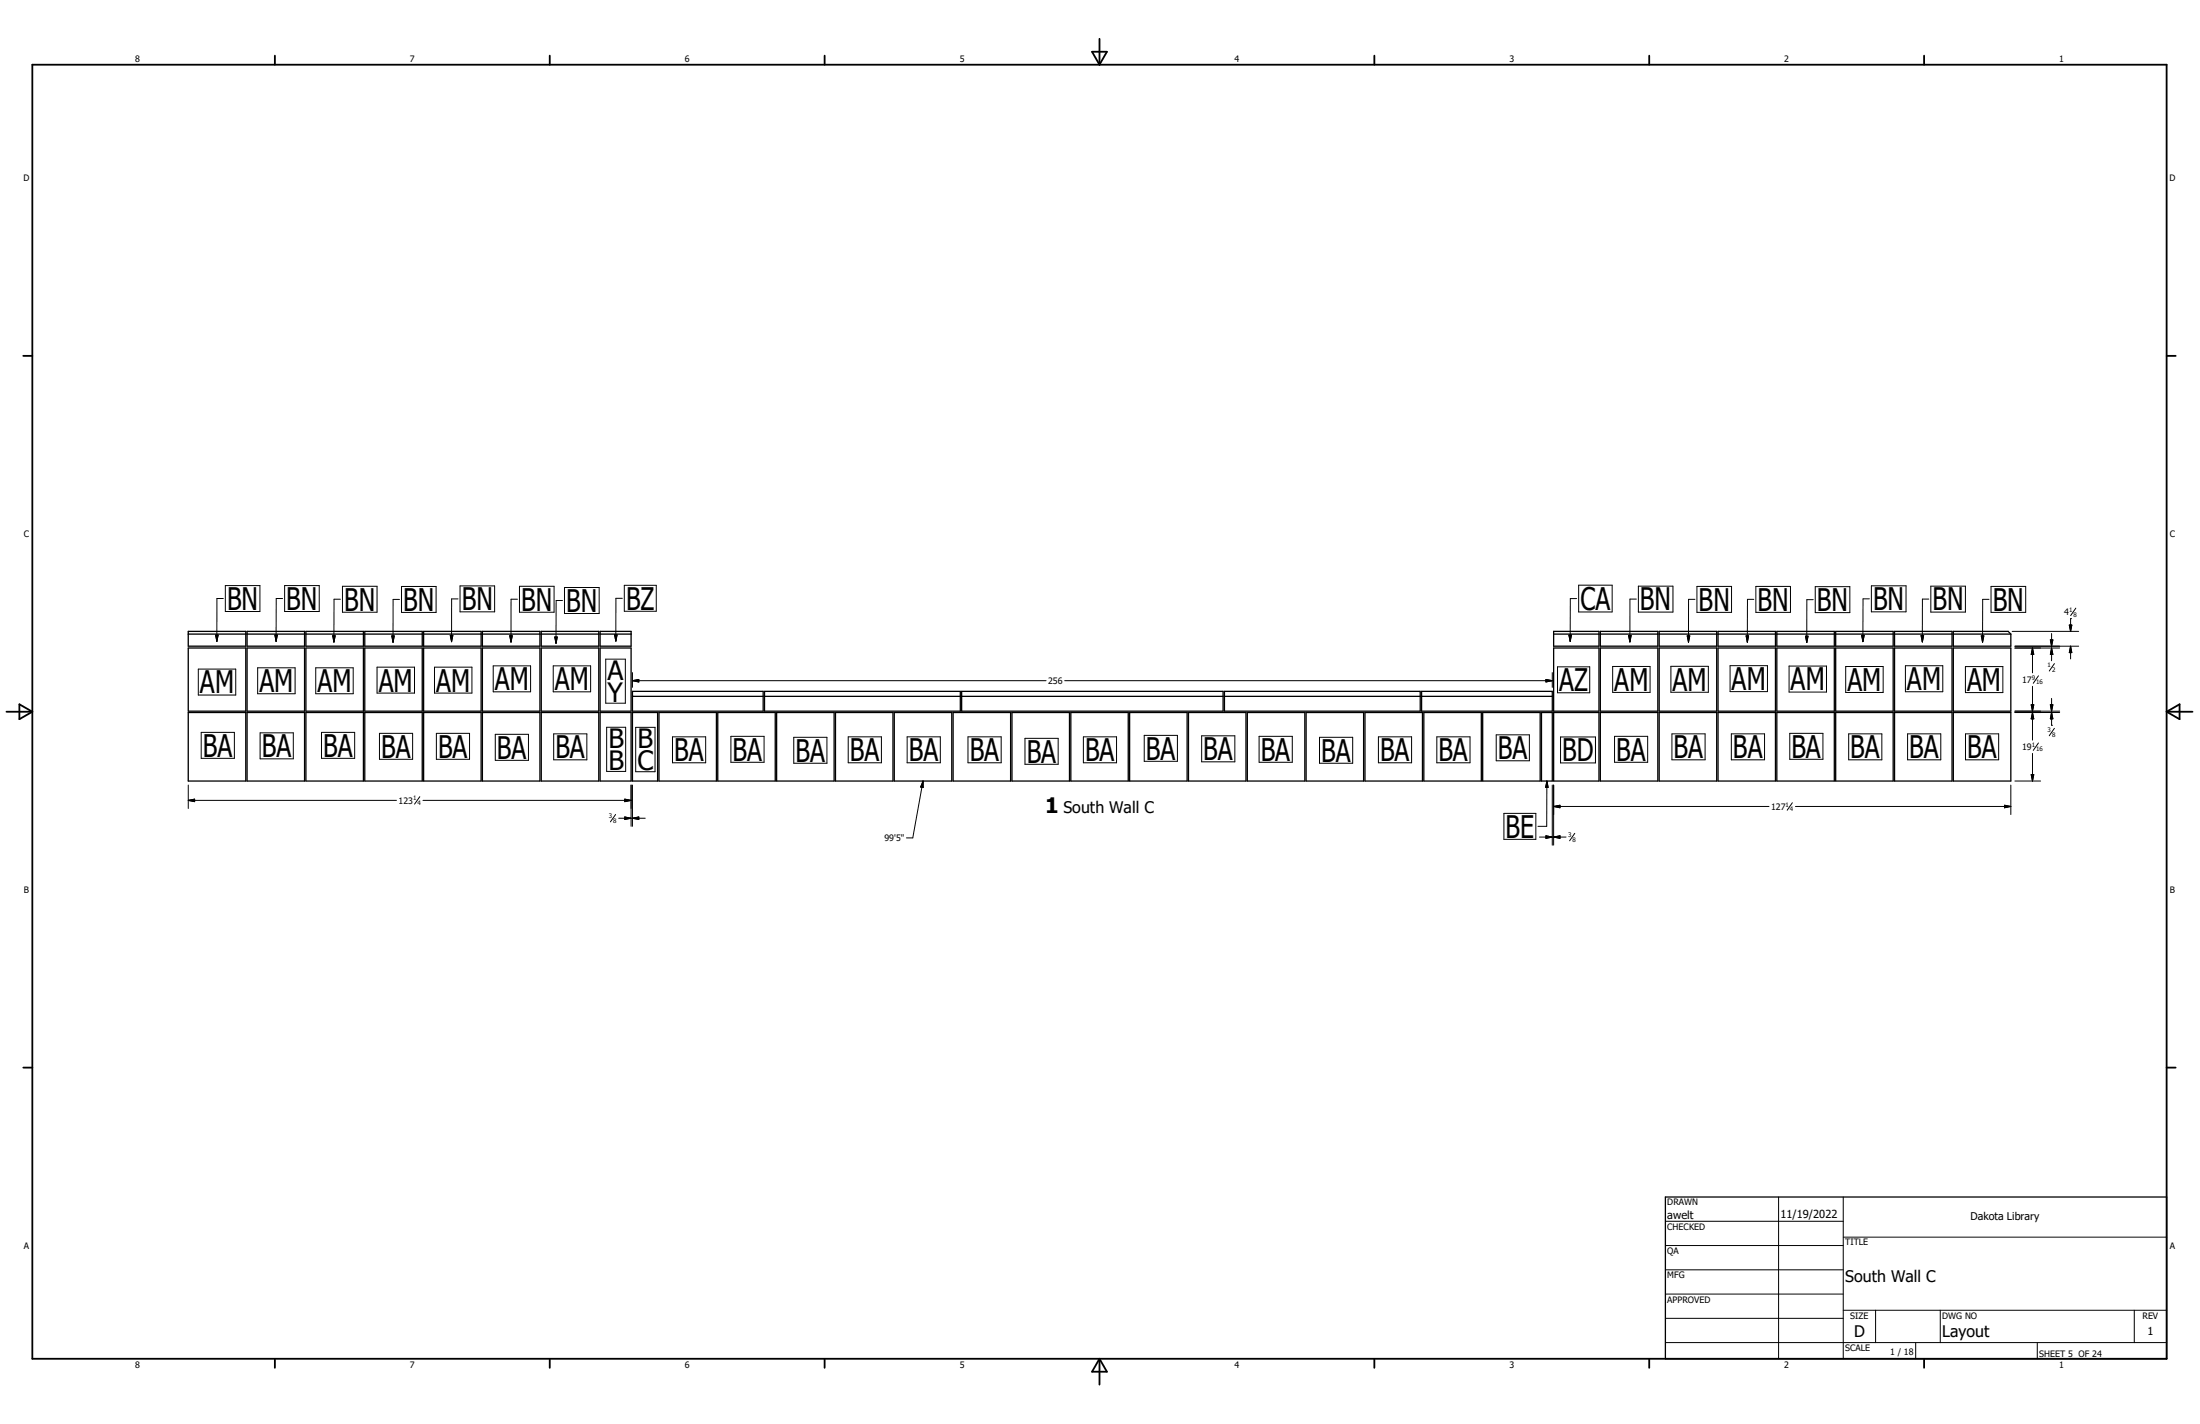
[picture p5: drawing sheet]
<svg xmlns="http://www.w3.org/2000/svg" width="864mm" height="559mm" viewBox="0 0 864 559" stroke-linecap="round" stroke-linejoin="round" font-family="sans-serif">
<g fill="none" stroke="#000" stroke-width=".51">
<path d="M73.9 254.3h22.6v24.8h-22.6zM73.9 247.8h22.6v5.8h-22.6zM73.9 248.8h22.6M97 254.3h22.6v24.8h-22.6zM97 247.8h22.6v5.8h-22.6zM97 248.8h22.6M120.1 247.8h22.6v5.8h-22.6zM120.1 254.3h22.6v24.8h-22.6zM120.1 248.8h22.6M143.2 254.3h22.6v24.8h-22.6zM143.2 247.8h22.6v5.8h-22.6zM143.2 248.8h22.6"/>
<path d="M166.3 254.3h22.6v24.8h-22.6zM166.3 247.8h22.6v5.8h-22.6zM166.3 248.8h22.6M189.4 254.3h22.5v24.8h-22.5zM189.4 247.8h22.5v5.8h-22.5zM189.4 248.8h22.5M212.5 254.3h22.5v24.8h-22.5zM212.5 247.8h22.5v5.8h-22.5zM212.5 248.8h22.5M235.6 254.3h12.1v24.8h-12.1zM235.6 247.8h12.1v5.8h-12.1zM235.6 248.8h12.1"/>
<path d="M609.9 254.3h17.8v24.8h-17.8zM609.9 247.8h17.8v5.8h-17.8zM609.9 248.8h17.8M628.2 254.3h22.6v24.8h-22.6zM628.2 247.8h22.6v5.8h-22.6zM628.2 248.8h22.6M651.3 254.3h22.6v24.8h-22.6zM651.3 247.8h22.6v5.8h-22.6zM651.3 248.8h22.6M674.4 254.3h22.6v24.8h-22.6zM674.4 247.8h22.6v5.8h-22.6zM674.4 248.8h22.6"/>
<path d="M697.5 254.3h22.6v24.8h-22.6zM697.5 247.8h22.6v5.8h-22.6zM697.5 248.8h22.6M720.6 254.3h22.6v24.8h-22.6zM720.6 247.8h22.6v5.8h-22.6zM720.6 248.8h22.6M743.7 254.3h22.6v24.8h-22.6zM743.7 247.8h22.6v5.8h-22.6zM743.7 248.8h22.6M766.8 254.3h22.5v24.8h-22.5zM766.8 247.8h21.5l1 1v4.8h-22.5zM766.8 248.8h22.5"/>
<path d="M73.9 279.6h22.6v26.9h-22.6zM97 279.6h22.6v26.9h-22.6zM120.1 279.6h22.6v26.9h-22.6zM143.2 279.6h22.6v26.9h-22.6zM166.3 279.6h22.6v26.9h-22.6zM189.4 279.6h22.5v26.9h-22.5zM212.5 279.6h22.5v26.9h-22.5zM235.6 279.6h12.1v26.9h-12.1zM248.3 271.3h51.3v7.8h-51.3zM248.3 279.6h9.8v26.9h-9.8zM248.3 273.3h51.3M258.7 279.6h22.5v26.9h-22.5z"/>
<path d="M281.8 279.6h22.5v26.9h-22.5zM300.1 271.3h76.9v7.8h-76.9zM300.1 273.3h76.9M304.9 279.6h22.5v26.9h-22.5zM328 279.6h22.5v26.9h-22.5zM351 279.6h22.6v26.9h-22.6zM374.1 279.6h22.6v26.9h-22.6zM377.5 271.3h102.6v7.8h-102.6zM377.5 273.3h102.6M397.2 279.6h22.6v26.9h-22.6zM420.3 279.6h22.6v26.9h-22.6zM443.4 279.6h22.6v26.9h-22.6z"/>
<path d="M466.5 279.6h22.6v26.9h-22.6zM480.6 271.3h76.9v7.8h-76.9zM480.6 273.3h76.9M489.6 279.6h22.6v26.9h-22.6zM512.7 279.6h22.6v26.9h-22.6zM535.8 279.6h22.6v26.9h-22.6zM558 271.3h51.3v7.8h-51.3zM558 273.3h51.3M558.9 279.6h22.6v26.9h-22.6zM582 279.6h22.6v26.9h-22.6zM605.1 279.6h4.2v26.9h-4.2zM609.9 279.6h17.8v26.9h-17.8z"/>
<path d="M628.2 279.6h22.6v26.9h-22.6zM651.3 279.6h22.6v26.9h-22.6zM674.4 279.6h22.6v26.9h-22.6zM697.5 279.6h22.6v26.9h-22.6zM720.6 279.6h22.6v26.9h-22.6zM743.7 279.6h22.6v26.9h-22.6zM766.8 279.6h22.5v26.9h-22.5zM653.7 469.7h196.8v63.5h-196.8z"/>
</g>
<g fill="none" stroke="#000" stroke-width=".71">
<path d="M431.6 15.2v10.2M12.7 25.4h837.8v507.8h-837.8zM107.9 21.8v3.6M215.8 21.8v3.6M323.7 21.8v3.6M428.7 20.3h5.8l-2.9 5.1zM539.5 21.8v3.6M647.4 21.8v3.6M755.3 21.8v3.6M9.1 139.7h3.6M850.5 139.7h3.6M2.5 279.3h10.2"/>
<path d="M7.6 276.4l5.1 2.9-5.1 2.9zM850.5 279.3h10.2M850.5 279.3l5.1-2.9v5.8zM9.1 418.9h3.6M850.5 418.9h3.6M107.9 533.2v3.6M215.8 533.2v3.6M323.7 533.2v3.6M431.6 533.2v10.2M431.6 533.2l2.9 5.1h-5.8zM539.5 533.2v3.6M647.4 533.2v3.6"/>
<path d="M755.3 533.2v3.6"/>
</g>
<g fill="none" stroke="#000" stroke-width=".39">
<path d="M653.7 479.3h69.9M698.2 469.7v63.5M723.6 469.7v63.5M653.7 488.8h69.9M653.7 498.3h69.9M723.6 485.5h126.9M653.7 507.8h69.9M653.7 517.3h69.9M723.6 514.2h126.9M736.3 514.2v12.7M761.6 514.2v12.7M837.8 514.2v12.7"/>
<path d="M653.7 526.9h196.8M752 526.9v6.3M799.7 526.9v6.3"/>
</g>
<path d="M771.5 261.6h14.7v10.2z" fill="#fff"/>
<path d="M771.5 261.6h14.7v10.2z" fill="none" stroke="#fff" stroke-width=".39"/>
<path d="M771.5 261.6l14.7 10.2h-14.7z" fill="#fff"/>
<path d="M771.5 261.6l14.7 10.2h-14.7z" fill="none" stroke="#fff" stroke-width=".39"/>
<path d="M771.5 261.6h14.7v10.2h-14.7z" fill="none" stroke="#000" stroke-width=".39"/>
<path d="M748 261.2h14.6v10.3z" fill="#fff"/>
<path d="M748 261.2h14.6v10.3z" fill="none" stroke="#fff" stroke-width=".39"/>
<path d="M748 261.2l14.6 10.3h-14.6z" fill="#fff"/>
<path d="M748 261.2l14.6 10.3h-14.6z" fill="none" stroke="#fff" stroke-width=".39"/>
<path d="M748 261.2h14.6v10.3h-14.6z" fill="none" stroke="#000" stroke-width=".39"/>
<path d="M724.5 261.6h14.7v10.1z" fill="#fff"/>
<path d="M724.5 261.6h14.7v10.1z" fill="none" stroke="#fff" stroke-width=".39"/>
<path d="M724.5 261.6l14.7 10.1h-14.7z" fill="#fff"/>
<path d="M724.5 261.6l14.7 10.1h-14.7z" fill="none" stroke="#fff" stroke-width=".39"/>
<path d="M724.5 261.6h14.7v10.1h-14.7z" fill="none" stroke="#000" stroke-width=".39"/>
<path d="M702.3 261.4h14.7v10.2z" fill="#fff"/>
<path d="M702.3 261.4h14.7v10.2z" fill="none" stroke="#fff" stroke-width=".39"/>
<path d="M702.3 261.4l14.7 10.2h-14.7z" fill="#fff"/>
<path d="M702.3 261.4l14.7 10.2h-14.7z" fill="none" stroke="#fff" stroke-width=".39"/>
<path d="M702.3 261.4h14.7v10.2h-14.7z" fill="none" stroke="#000" stroke-width=".39"/>
<path d="M679.1 261.2h14.7v10.2z" fill="#fff"/>
<path d="M679.1 261.2h14.7v10.2z" fill="none" stroke="#fff" stroke-width=".39"/>
<path d="M679.1 261.2l14.7 10.2h-14.7z" fill="#fff"/>
<path d="M679.1 261.2l14.7 10.2h-14.7z" fill="none" stroke="#fff" stroke-width=".39"/>
<path d="M679.1 261.2h14.7v10.2h-14.7z" fill="none" stroke="#000" stroke-width=".39"/>
<path d="M655.9 261.5h14.7v10.2z" fill="#fff"/>
<path d="M655.9 261.5h14.7v10.2z" fill="none" stroke="#fff" stroke-width=".39"/>
<path d="M655.9 261.5l14.7 10.2h-14.7z" fill="#fff"/>
<path d="M655.9 261.5l14.7 10.2h-14.7z" fill="none" stroke="#fff" stroke-width=".39"/>
<path d="M655.9 261.5h14.7v10.2h-14.7z" fill="none" stroke="#000" stroke-width=".39"/>
<path d="M633 261.5h14.7v10.2z" fill="#fff"/>
<path d="M633 261.5h14.7v10.2z" fill="none" stroke="#fff" stroke-width=".39"/>
<path d="M633 261.5l14.7 10.2h-14.7z" fill="#fff"/>
<path d="M633 261.5l14.7 10.2h-14.7z" fill="none" stroke="#fff" stroke-width=".39"/>
<path d="M633 261.5h14.7v10.2h-14.7z" fill="none" stroke="#000" stroke-width=".39"/>
<path d="M771.5 288h13.1v10.2z" fill="#fff"/>
<path d="M771.5 288h13.1v10.2z" fill="none" stroke="#fff" stroke-width=".39"/>
<path d="M771.5 288l13.1 10.2h-13.1z" fill="#fff"/>
<path d="M771.5 288l13.1 10.2h-13.1z" fill="none" stroke="#fff" stroke-width=".39"/>
<path d="M771.5 288h13.1v10.2h-13.1z" fill="none" stroke="#000" stroke-width=".39"/>
<path d="M748.8 288h13v10.2z" fill="#fff"/>
<path d="M748.8 288h13v10.2z" fill="none" stroke="#fff" stroke-width=".39"/>
<path d="M748.8 288l13 10.2h-13z" fill="#fff"/>
<path d="M748.8 288l13 10.2h-13z" fill="none" stroke="#fff" stroke-width=".39"/>
<path d="M748.8 288h13v10.2h-13z" fill="none" stroke="#000" stroke-width=".39"/>
<path d="M725.7 288h13v10.2z" fill="#fff"/>
<path d="M725.7 288h13v10.2z" fill="none" stroke="#fff" stroke-width=".39"/>
<path d="M725.7 288l13 10.2h-13z" fill="#fff"/>
<path d="M725.7 288l13 10.2h-13z" fill="none" stroke="#fff" stroke-width=".39"/>
<path d="M725.7 288h13v10.2h-13z" fill="none" stroke="#000" stroke-width=".39"/>
<path d="M702.6 287.8h13v10.2z" fill="#fff"/>
<path d="M702.6 287.8h13v10.2z" fill="none" stroke="#fff" stroke-width=".39"/>
<path d="M702.6 287.8l13 10.2h-13z" fill="#fff"/>
<path d="M702.6 287.8l13 10.2h-13z" fill="none" stroke="#fff" stroke-width=".39"/>
<path d="M702.6 287.8h13v10.2h-13z" fill="none" stroke="#000" stroke-width=".39"/>
<path d="M679.6 288h13.1v10.2z" fill="#fff"/>
<path d="M679.6 288h13.1v10.2z" fill="none" stroke="#fff" stroke-width=".39"/>
<path d="M679.6 288l13.1 10.2h-13.1z" fill="#fff"/>
<path d="M679.6 288l13.1 10.2h-13.1z" fill="none" stroke="#fff" stroke-width=".39"/>
<path d="M679.6 288h13.1v10.2h-13.1z" fill="none" stroke="#000" stroke-width=".39"/>
<path d="M656.3 288h13v10.2z" fill="#fff"/>
<path d="M656.3 288h13v10.2z" fill="none" stroke="#fff" stroke-width=".39"/>
<path d="M656.3 288l13 10.2h-13z" fill="#fff"/>
<path d="M656.3 288l13 10.2h-13z" fill="none" stroke="#fff" stroke-width=".39"/>
<path d="M656.3 288h13v10.2h-13z" fill="none" stroke="#000" stroke-width=".39"/>
<path d="M633.8 288.9h13v10.2z" fill="#fff"/>
<path d="M633.8 288.9h13v10.2z" fill="none" stroke="#fff" stroke-width=".39"/>
<path d="M633.8 288.9l13 10.2h-13z" fill="#fff"/>
<path d="M633.8 288.9l13 10.2h-13z" fill="none" stroke="#fff" stroke-width=".39"/>
<path d="M633.8 288.9h13v10.2h-13z" fill="none" stroke="#000" stroke-width=".39"/>
<path d="M587.3 288.4h13.1v10.1z" fill="#fff"/>
<path d="M587.3 288.4h13.1v10.1z" fill="none" stroke="#fff" stroke-width=".39"/>
<path d="M587.3 288.4l13.1 10.1h-13.1z" fill="#fff"/>
<path d="M587.3 288.4l13.1 10.1h-13.1z" fill="none" stroke="#fff" stroke-width=".39"/>
<path d="M587.3 288.4h13.1v10.1h-13.1z" fill="none" stroke="#000" stroke-width=".39"/>
<path d="M564 289.1h13v10.2z" fill="#fff"/>
<path d="M564 289.1h13v10.2z" fill="none" stroke="#fff" stroke-width=".39"/>
<path d="M564 289.1l13 10.2h-13z" fill="#fff"/>
<path d="M564 289.1l13 10.2h-13z" fill="none" stroke="#fff" stroke-width=".39"/>
<path d="M564 289.1h13v10.2h-13z" fill="none" stroke="#000" stroke-width=".39"/>
<path d="M541.1 289.1h13v10.2z" fill="#fff"/>
<path d="M541.1 289.1h13v10.2z" fill="none" stroke="#fff" stroke-width=".39"/>
<path d="M541.1 289.1l13 10.2h-13z" fill="#fff"/>
<path d="M541.1 289.1l13 10.2h-13z" fill="none" stroke="#fff" stroke-width=".39"/>
<path d="M541.1 289.1h13v10.2h-13z" fill="none" stroke="#000" stroke-width=".39"/>
<path d="M518 289.3h13v10.2z" fill="#fff"/>
<path d="M518 289.3h13v10.2z" fill="none" stroke="#fff" stroke-width=".39"/>
<path d="M518 289.3l13 10.2h-13z" fill="#fff"/>
<path d="M518 289.3l13 10.2h-13z" fill="none" stroke="#fff" stroke-width=".39"/>
<path d="M518 289.3h13v10.2h-13z" fill="none" stroke="#000" stroke-width=".39"/>
<path d="M494.3 288.9h13v10.2z" fill="#fff"/>
<path d="M494.3 288.9h13v10.2z" fill="none" stroke="#fff" stroke-width=".39"/>
<path d="M494.3 288.9l13 10.2h-13z" fill="#fff"/>
<path d="M494.3 288.9l13 10.2h-13z" fill="none" stroke="#fff" stroke-width=".39"/>
<path d="M494.3 288.9h13v10.2h-13z" fill="none" stroke="#000" stroke-width=".39"/>
<path d="M471.7 288.7h13v10.3z" fill="#fff"/>
<path d="M471.7 288.7h13v10.3z" fill="none" stroke="#fff" stroke-width=".39"/>
<path d="M471.7 288.7l13 10.3h-13z" fill="#fff"/>
<path d="M471.7 288.7l13 10.3h-13z" fill="none" stroke="#fff" stroke-width=".39"/>
<path d="M471.7 288.7h13v10.3h-13z" fill="none" stroke="#000" stroke-width=".39"/>
<path d="M449.2 288.6h13v10.1z" fill="#fff"/>
<path d="M449.2 288.6h13v10.1z" fill="none" stroke="#fff" stroke-width=".39"/>
<path d="M449.2 288.6l13 10.1h-13z" fill="#fff"/>
<path d="M449.2 288.6l13 10.1h-13z" fill="none" stroke="#fff" stroke-width=".39"/>
<path d="M449.2 288.6h13v10.1h-13z" fill="none" stroke="#000" stroke-width=".39"/>
<path d="M425.3 289.1h13v10.2z" fill="#fff"/>
<path d="M425.3 289.1h13v10.2z" fill="none" stroke="#fff" stroke-width=".39"/>
<path d="M425.3 289.1l13 10.2h-13z" fill="#fff"/>
<path d="M425.3 289.1l13 10.2h-13z" fill="none" stroke="#fff" stroke-width=".39"/>
<path d="M425.3 289.1h13v10.2h-13z" fill="none" stroke="#000" stroke-width=".39"/>
<path d="M402.4 289.7h13v10.2z" fill="#fff"/>
<path d="M402.4 289.7h13v10.2z" fill="none" stroke="#fff" stroke-width=".39"/>
<path d="M402.4 289.7l13 10.2h-13z" fill="#fff"/>
<path d="M402.4 289.7l13 10.2h-13z" fill="none" stroke="#fff" stroke-width=".39"/>
<path d="M402.4 289.7h13v10.2h-13z" fill="none" stroke="#000" stroke-width=".39"/>
<path d="M380 289.1h13v10.2z" fill="#fff"/>
<path d="M380 289.1h13v10.2z" fill="none" stroke="#fff" stroke-width=".39"/>
<path d="M380 289.1l13 10.2h-13z" fill="#fff"/>
<path d="M380 289.1l13 10.2h-13z" fill="none" stroke="#fff" stroke-width=".39"/>
<path d="M380 289.1h13v10.2h-13z" fill="none" stroke="#000" stroke-width=".39"/>
<path d="M356.1 289.1h13v10.2z" fill="#fff"/>
<path d="M356.1 289.1h13v10.2z" fill="none" stroke="#fff" stroke-width=".39"/>
<path d="M356.1 289.1l13 10.2h-13z" fill="#fff"/>
<path d="M356.1 289.1l13 10.2h-13z" fill="none" stroke="#fff" stroke-width=".39"/>
<path d="M356.1 289.1h13v10.2h-13z" fill="none" stroke="#000" stroke-width=".39"/>
<path d="M333 289.1h13v10.2z" fill="#fff"/>
<path d="M333 289.1h13v10.2z" fill="none" stroke="#fff" stroke-width=".39"/>
<path d="M333 289.1l13 10.2h-13z" fill="#fff"/>
<path d="M333 289.1l13 10.2h-13z" fill="none" stroke="#fff" stroke-width=".39"/>
<path d="M333 289.1h13v10.2h-13z" fill="none" stroke="#000" stroke-width=".39"/>
<path d="M311.6 289.3h13v10.2z" fill="#fff"/>
<path d="M311.6 289.3h13v10.2z" fill="none" stroke="#fff" stroke-width=".39"/>
<path d="M311.6 289.3l13 10.2h-13z" fill="#fff"/>
<path d="M311.6 289.3l13 10.2h-13z" fill="none" stroke="#fff" stroke-width=".39"/>
<path d="M311.6 289.3h13v10.2h-13z" fill="none" stroke="#000" stroke-width=".39"/>
<path d="M286.9 288.9h13v10.2z" fill="#fff"/>
<path d="M286.9 288.9h13v10.2z" fill="none" stroke="#fff" stroke-width=".39"/>
<path d="M286.9 288.9l13 10.2h-13z" fill="#fff"/>
<path d="M286.9 288.9l13 10.2h-13z" fill="none" stroke="#fff" stroke-width=".39"/>
<path d="M286.9 288.9h13v10.2h-13z" fill="none" stroke="#000" stroke-width=".39"/>
<path d="M264 289.1h13v10.2z" fill="#fff"/>
<path d="M264 289.1h13v10.2z" fill="none" stroke="#fff" stroke-width=".39"/>
<path d="M264 289.1l13 10.2h-13z" fill="#fff"/>
<path d="M264 289.1l13 10.2h-13z" fill="none" stroke="#fff" stroke-width=".39"/>
<path d="M264 289.1h13v10.2h-13z" fill="none" stroke="#000" stroke-width=".39"/>
<path d="M217.3 288h13.1v10.2z" fill="#fff"/>
<path d="M217.3 288h13.1v10.2z" fill="none" stroke="#fff" stroke-width=".39"/>
<path d="M217.3 288l13.1 10.2h-13.1z" fill="#fff"/>
<path d="M217.3 288l13.1 10.2h-13.1z" fill="none" stroke="#fff" stroke-width=".39"/>
<path d="M217.3 288h13.1v10.2h-13.1z" fill="none" stroke="#000" stroke-width=".39"/>
<path d="M194.4 288.2h13v10.2z" fill="#fff"/>
<path d="M194.4 288.2h13v10.2z" fill="none" stroke="#fff" stroke-width=".39"/>
<path d="M194.4 288.2l13 10.2h-13z" fill="#fff"/>
<path d="M194.4 288.2l13 10.2h-13z" fill="none" stroke="#fff" stroke-width=".39"/>
<path d="M194.4 288.2h13v10.2h-13z" fill="none" stroke="#000" stroke-width=".39"/>
<path d="M171.3 287.8h13v10.2z" fill="#fff"/>
<path d="M171.3 287.8h13v10.2z" fill="none" stroke="#fff" stroke-width=".39"/>
<path d="M171.3 287.8l13 10.2h-13z" fill="#fff"/>
<path d="M171.3 287.8l13 10.2h-13z" fill="none" stroke="#fff" stroke-width=".39"/>
<path d="M171.3 287.8h13v10.2h-13z" fill="none" stroke="#000" stroke-width=".39"/>
<path d="M148.9 287.8h13.1v10.2z" fill="#fff"/>
<path d="M148.9 287.8h13.1v10.2z" fill="none" stroke="#fff" stroke-width=".39"/>
<path d="M148.9 287.8l13.1 10.2h-13.1z" fill="#fff"/>
<path d="M148.9 287.8l13.1 10.2h-13.1z" fill="none" stroke="#fff" stroke-width=".39"/>
<path d="M148.9 287.8h13.1v10.2h-13.1z" fill="none" stroke="#000" stroke-width=".39"/>
<path d="M126.2 287.4h13v10.2z" fill="#fff"/>
<path d="M126.2 287.4h13v10.2z" fill="none" stroke="#fff" stroke-width=".39"/>
<path d="M126.2 287.4l13 10.2h-13z" fill="#fff"/>
<path d="M126.2 287.4l13 10.2h-13z" fill="none" stroke="#fff" stroke-width=".39"/>
<path d="M126.2 287.4h13v10.2h-13z" fill="none" stroke="#000" stroke-width=".39"/>
<path d="M102.1 287.6h13v10.2z" fill="#fff"/>
<path d="M102.1 287.6h13v10.2z" fill="none" stroke="#fff" stroke-width=".39"/>
<path d="M102.1 287.6l13 10.2h-13z" fill="#fff"/>
<path d="M102.1 287.6l13 10.2h-13z" fill="none" stroke="#fff" stroke-width=".39"/>
<path d="M102.1 287.6h13v10.2h-13z" fill="none" stroke="#000" stroke-width=".39"/>
<path d="M79 287.4h13v10.2z" fill="#fff"/>
<path d="M79 287.4h13v10.2z" fill="none" stroke="#fff" stroke-width=".39"/>
<path d="M79 287.4l13 10.2h-13z" fill="#fff"/>
<path d="M79 287.4l13 10.2h-13z" fill="none" stroke="#fff" stroke-width=".39"/>
<path d="M79 287.4h13v10.2h-13z" fill="none" stroke="#000" stroke-width=".39"/>
<path d="M612.6 289.2h13.7v10.2z" fill="#fff"/>
<path d="M612.6 289.2h13.7v10.2z" fill="none" stroke="#fff" stroke-width=".39"/>
<path d="M612.6 289.2l13.7 10.2h-13.7z" fill="#fff"/>
<path d="M612.6 289.2l13.7 10.2h-13.7z" fill="none" stroke="#fff" stroke-width=".39"/>
<path d="M612.6 289.2h13.7v10.2h-13.7z" fill="none" stroke="#000" stroke-width=".39"/>
<path d="M611.4 261.7h12.6v10.2z" fill="#fff"/>
<path d="M611.4 261.7h12.6v10.2z" fill="none" stroke="#fff" stroke-width=".39"/>
<path d="M611.4 261.7l12.6 10.2h-12.6z" fill="#fff"/>
<path d="M611.4 261.7l12.6 10.2h-12.6z" fill="none" stroke="#fff" stroke-width=".39"/>
<path d="M611.4 261.7h12.6v10.2h-12.6z" fill="none" stroke="#000" stroke-width=".39"/>
<path d="M237.8 258.7h7.7v17.2z" fill="#fff"/>
<path d="M237.8 258.7h7.7v17.2z" fill="none" stroke="#fff" stroke-width=".39"/>
<path d="M237.8 258.7l7.7 17.2h-7.7z" fill="#fff"/>
<path d="M237.8 258.7l7.7 17.2h-7.7z" fill="none" stroke="#fff" stroke-width=".39"/>
<path d="M237.8 258.7h7.7v17.2h-7.7z" fill="none" stroke="#000" stroke-width=".39"/>
<path d="M238.1 285.4h7.5v17.3z" fill="#fff"/>
<path d="M238.1 285.4h7.5v17.3z" fill="none" stroke="#fff" stroke-width=".39"/>
<path d="M238.1 285.4l7.5 17.3h-7.5z" fill="#fff"/>
<path d="M238.1 285.4l7.5 17.3h-7.5z" fill="none" stroke="#fff" stroke-width=".39"/>
<path d="M238.1 285.4h7.5v17.3h-7.5z" fill="none" stroke="#000" stroke-width=".39"/>
<path d="M249.5 285.4h7.6v17.4z" fill="#fff"/>
<path d="M249.5 285.4h7.6v17.4z" fill="none" stroke="#fff" stroke-width=".39"/>
<path d="M249.5 285.4l7.6 17.4h-7.6z" fill="#fff"/>
<path d="M249.5 285.4l7.6 17.4h-7.6z" fill="none" stroke="#fff" stroke-width=".39"/>
<path d="M249.5 285.4h7.6v17.4h-7.6z" fill="none" stroke="#000" stroke-width=".39"/>
<path d="M217.2 261.3h14.6v10.2z" fill="#fff"/>
<path d="M217.2 261.3h14.6v10.2z" fill="none" stroke="#fff" stroke-width=".39"/>
<path d="M217.2 261.3l14.6 10.2h-14.6z" fill="#fff"/>
<path d="M217.2 261.3l14.6 10.2h-14.6z" fill="none" stroke="#fff" stroke-width=".39"/>
<path d="M217.2 261.3h14.6v10.2h-14.6z" fill="none" stroke="#000" stroke-width=".39"/>
<path d="M193.6 261.3h14.7v10.2z" fill="#fff"/>
<path d="M193.6 261.3h14.7v10.2z" fill="none" stroke="#fff" stroke-width=".39"/>
<path d="M193.6 261.3l14.7 10.2h-14.7z" fill="#fff"/>
<path d="M193.6 261.3l14.7 10.2h-14.7z" fill="none" stroke="#fff" stroke-width=".39"/>
<path d="M193.6 261.3h14.7v10.2h-14.7z" fill="none" stroke="#000" stroke-width=".39"/>
<path d="M170.6 261.8h14.7v10.2z" fill="#fff"/>
<path d="M170.6 261.8h14.7v10.2z" fill="none" stroke="#fff" stroke-width=".39"/>
<path d="M170.6 261.8l14.7 10.2h-14.7z" fill="#fff"/>
<path d="M170.6 261.8l14.7 10.2h-14.7z" fill="none" stroke="#fff" stroke-width=".39"/>
<path d="M170.6 261.8h14.7v10.2h-14.7z" fill="none" stroke="#000" stroke-width=".39"/>
<path d="M148 261.8h14.7v10.2z" fill="#fff"/>
<path d="M148 261.8h14.7v10.2z" fill="none" stroke="#fff" stroke-width=".39"/>
<path d="M148 261.8l14.7 10.2h-14.7z" fill="#fff"/>
<path d="M148 261.8l14.7 10.2h-14.7z" fill="none" stroke="#fff" stroke-width=".39"/>
<path d="M148 261.8h14.7v10.2h-14.7z" fill="none" stroke="#000" stroke-width=".39"/>
<path d="M123.9 262.1h14.7v10.1z" fill="#fff"/>
<path d="M123.9 262.1h14.7v10.1z" fill="none" stroke="#fff" stroke-width=".39"/>
<path d="M123.9 262.1l14.7 10.1h-14.7z" fill="#fff"/>
<path d="M123.9 262.1l14.7 10.1h-14.7z" fill="none" stroke="#fff" stroke-width=".39"/>
<path d="M123.9 262.1h14.7v10.1h-14.7z" fill="none" stroke="#000" stroke-width=".39"/>
<path d="M101.1 262.1h14.7v10.1z" fill="#fff"/>
<path d="M101.1 262.1h14.7v10.1z" fill="none" stroke="#fff" stroke-width=".39"/>
<path d="M101.1 262.1l14.7 10.1h-14.7z" fill="#fff"/>
<path d="M101.1 262.1l14.7 10.1h-14.7z" fill="none" stroke="#fff" stroke-width=".39"/>
<path d="M101.1 262.1h14.7v10.1h-14.7z" fill="none" stroke="#000" stroke-width=".39"/>
<path d="M77.8 262.6h14.7v10.1z" fill="#fff"/>
<path d="M77.8 262.6h14.7v10.1z" fill="none" stroke="#fff" stroke-width=".39"/>
<path d="M77.8 262.6l14.7 10.1h-14.7z" fill="#fff"/>
<path d="M77.8 262.6l14.7 10.1h-14.7z" fill="none" stroke="#fff" stroke-width=".39"/>
<path d="M77.8 262.6h14.7v10.1h-14.7zM607.2 306.5l.5 2.5h-1zM607.2 306.5v17.8h-3.5" fill="none" stroke="#000" stroke-width=".39"/>
<path d="M607.2 306.5l.5 2.5h-1z" fill="#000"/>
<path d="M590.3 319.2h12.6v10.2z" fill="#fff"/>
<path d="M590.3 319.2h12.6v10.2z" fill="none" stroke="#fff" stroke-width=".39"/>
<path d="M590.3 319.2l12.6 10.2h-12.6z" fill="#fff"/>
<path d="M590.3 319.2l12.6 10.2h-12.6z" fill="none" stroke="#fff" stroke-width=".39"/>
<g fill="none" stroke="#000" stroke-width=".39">
<path d="M87.7 234.9h-2.5l-.1 16.8M814.9 238.6l-2.1 3M84.6 249.2h1l-.5 2.5zM789.9 247.8h26.1M790.9 254.3h17.6M790.9 253.6h25.1M797.8 254.3l.6 2.5h-1.1zM797.8 254.3v9.7M804.9 251.1h.9l-.5 2.5zM805.3 254.3l.5 2.5h-.9zM805.3 248.6v5M805.3 254.3v5"/>
<path d="M812.3 245.3h1l-.5 2.5zM812.8 253.6l.5 2.5h-1zM812.8 242.8h.1M812.8 242.8v5M812.8 253.6v5M248.3 267.1l2.5-.5v1zM248.3 263.9v5.8M248.3 267.1h162.3M417.9 267.1h191.4M606.9 266.6l2.4 .5-2.4 .5zM609.3 263.9v5.8M790.9 279.6h17.6"/>
<path d="M790.9 279.1h17.6M797.3 276.6h1.1l-.6 2.5zM797.8 279.6l.6 2.5h-1.1zM797.8 269.3v9.8M797.8 279.6v10.8M800.2 265.2l-2.1 2.9M804.9 276.6h.9l-.5 2.5zM805.3 279.6l.5 2.5h-.9zM805.3 274.1v5M805.3 279.6v5M806.5 260.4l-2.1 2.9M797.8 295.7v10.8"/>
<path d="M800.2 291.6l-2.1 2.9M805.3 284.6h.1M806.5 285.8l-2.1 2.9M73.9 314.1l2.5-.5v1zM73.9 314.1h81.7M73.9 308.1v9.2M164.8 312.6l-2.1 3M166 314.1h81.7M241.6 319.6l-2 2.9M245.2 313.6l2.5 .5-2.5 .5zM247.7 308.1v16.2M248.3 308.1v16.2"/>
<path d="M590.3 319.2h12.6v10.2h-12.6zM609.3 308.1v23.6M609.9 316.5l2.5-.5v1zM609.9 316.5h84.5M609.9 308.1v23.6M703.6 315l-2.1 2.9M704.8 316.5h84.5M786.9 316l2.4 .5-2.4 .5zM789.3 308.1v11.5M790.9 306.5h10.1M797.3 304h1.1l-.6 2.5zM242.9 321.1h4.8"/>
<path d="M245.2 320.6l2.5 .5-2.5 .5zM248.3 321.1l2.5-.5v1zM248.3 321.1h5M604.3 328.5h5M606.9 328l2.4 .5-2.4 .5zM609.9 328.5l2.5-.5v1zM609.9 328.5h4.8M618.2 327l-2.1 2.9"/>
</g>
<g fill="#000">
<path d="M84.6 249.2h1l-.5 2.5zM797.8 254.3l.6 2.5h-1.1zM804.9 251.1h.9l-.5 2.5zM805.3 254.3l.5 2.5h-.9zM812.3 245.3h1l-.5 2.5zM812.8 253.6l.5 2.5h-1zM248.3 267.1l2.5-.5v1zM606.9 266.6l2.4 .5-2.4 .5zM797.3 276.6h1.1l-.6 2.5zM804.9 276.6h.9l-.5 2.5zM797.8 279.6l.6 2.5h-1.1zM805.3 279.6l.5 2.5h-.9z"/>
<path d="M73.9 314.1l2.5-.5v1zM245.2 313.6l2.5 .5-2.5 .5zM609.9 316.5l2.5-.5v1zM786.9 316l2.4 .5-2.4 .5zM797.3 304h1.1l-.6 2.5zM245.2 320.6l2.5 .5-2.5 .5zM248.3 321.1l2.5-.5v1zM606.9 328l2.4 .5-2.4 .5zM609.9 328.5l2.5-.5v1z"/>
</g>
<path d="M88.5 229.8h13.5v10.2z" fill="#fff"/>
<path d="M88.5 229.8h13.5v10.2z" fill="none" stroke="#fff" stroke-width=".39"/>
<path d="M88.5 229.8l13.5 10.2h-13.5z" fill="#fff"/>
<path d="M88.5 229.8l13.5 10.2h-13.5z" fill="none" stroke="#fff" stroke-width=".39"/>
<path d="M88.5 229.8h13.5v10.2h-13.5zM110.9 234.9h-2.5v16.8M107.9 249.2h1l-.5 2.5z" fill="none" stroke="#000" stroke-width=".39"/>
<path d="M107.9 249.2h1l-.5 2.5z" fill="#000"/>
<path d="M111.7 229.8h13.6v10.2z" fill="#fff"/>
<path d="M111.7 229.8h13.6v10.2z" fill="none" stroke="#fff" stroke-width=".39"/>
<path d="M111.7 229.8l13.6 10.2h-13.6z" fill="#fff"/>
<path d="M111.7 229.8l13.6 10.2h-13.6z" fill="none" stroke="#fff" stroke-width=".39"/>
<path d="M111.7 229.8h13.6v10.2h-13.6zM133.6 235.1h-2.5v16.9M130.6 249.5h1l-.5 2.5z" fill="none" stroke="#000" stroke-width=".39"/>
<path d="M130.6 249.5h1l-.5 2.5z" fill="#000"/>
<path d="M134.4 230.1h13.6v10.1z" fill="#fff"/>
<path d="M134.4 230.1h13.6v10.1z" fill="none" stroke="#fff" stroke-width=".39"/>
<path d="M134.4 230.1l13.6 10.1h-13.6z" fill="#fff"/>
<path d="M134.4 230.1l13.6 10.1h-13.6z" fill="none" stroke="#fff" stroke-width=".39"/>
<path d="M134.4 230.1h13.6v10.1h-13.6zM156.8 235.2h-2.5v16.9M153.8 249.5h1l-.5 2.6z" fill="none" stroke="#000" stroke-width=".39"/>
<path d="M153.8 249.5h1l-.5 2.6z" fill="#000"/>
<path d="M157.6 230.1h13.6v10.2z" fill="#fff"/>
<path d="M157.6 230.1h13.6v10.2z" fill="none" stroke="#fff" stroke-width=".39"/>
<path d="M157.6 230.1l13.6 10.2h-13.6z" fill="#fff"/>
<path d="M157.6 230.1l13.6 10.2h-13.6z" fill="none" stroke="#fff" stroke-width=".39"/>
<path d="M157.6 230.1h13.6v10.2h-13.6zM179.8 235h-2.5v16.8M176.8 249.3h1l-.5 2.5z" fill="none" stroke="#000" stroke-width=".39"/>
<path d="M176.8 249.3h1l-.5 2.5z" fill="#000"/>
<path d="M180.6 229.9h13.6v10.2z" fill="#fff"/>
<path d="M180.6 229.9h13.6v10.2z" fill="none" stroke="#fff" stroke-width=".39"/>
<path d="M180.6 229.9l13.6 10.2h-13.6z" fill="#fff"/>
<path d="M180.6 229.9l13.6 10.2h-13.6z" fill="none" stroke="#fff" stroke-width=".39"/>
<path d="M180.6 229.9h13.6v10.2h-13.6zM203.1 235.1h-2.5v16.9M200.1 249.5h1l-.5 2.5z" fill="none" stroke="#000" stroke-width=".39"/>
<path d="M200.1 249.5h1l-.5 2.5z" fill="#000"/>
<path d="M203.9 230.1h13.6v10.1z" fill="#fff"/>
<path d="M203.9 230.1h13.6v10.1z" fill="none" stroke="#fff" stroke-width=".39"/>
<path d="M203.9 230.1l13.6 10.1h-13.6z" fill="#fff"/>
<path d="M203.9 230.1l13.6 10.1h-13.6z" fill="none" stroke="#fff" stroke-width=".39"/>
<path d="M203.9 230.1h13.6v10.1h-13.6zM220.8 235.7h-2.5v16.8M217.8 250h1l-.5 2.5z" fill="none" stroke="#000" stroke-width=".39"/>
<path d="M217.8 250h1l-.5 2.5z" fill="#000"/>
<path d="M221.6 230.5h13.6v10.3z" fill="#fff"/>
<path d="M221.6 230.5h13.6v10.3z" fill="none" stroke="#fff" stroke-width=".39"/>
<path d="M221.6 230.5l13.6 10.3h-13.6z" fill="#fff"/>
<path d="M221.6 230.5l13.6 10.3h-13.6z" fill="none" stroke="#fff" stroke-width=".39"/>
<path d="M221.6 230.5h13.6v10.3h-13.6zM780.8 235.2h-2.5l-.1 16.8M777.7 249.5h1.1l-.6 2.5z" fill="none" stroke="#000" stroke-width=".39"/>
<path d="M777.7 249.5h1.1l-.6 2.5z" fill="#000"/>
<path d="M781.6 230.1h13.6v10.2z" fill="#fff"/>
<path d="M781.6 230.1h13.6v10.2z" fill="none" stroke="#fff" stroke-width=".39"/>
<path d="M781.6 230.1l13.6 10.2h-13.6z" fill="#fff"/>
<path d="M781.6 230.1l13.6 10.2h-13.6z" fill="none" stroke="#fff" stroke-width=".39"/>
<path d="M757.1 235.1h-2.5v16.8M781.6 230.1h13.6v10.2h-13.6zM754.1 249.4h1l-.5 2.5z" fill="none" stroke="#000" stroke-width=".39"/>
<path d="M754.1 249.4h1l-.5 2.5z" fill="#000"/>
<path d="M757.9 230h13.6v10.2z" fill="#fff"/>
<path d="M757.9 230h13.6v10.2z" fill="none" stroke="#fff" stroke-width=".39"/>
<path d="M757.9 230l13.6 10.2h-13.6z" fill="#fff"/>
<path d="M757.9 230l13.6 10.2h-13.6z" fill="none" stroke="#fff" stroke-width=".39"/>
<path d="M733.8 235h-2.5v16.8M757.9 230h13.6v10.2h-13.6zM730.8 249.3h1l-.5 2.5z" fill="none" stroke="#000" stroke-width=".39"/>
<path d="M730.8 249.3h1l-.5 2.5z" fill="#000"/>
<path d="M734.6 229.9h13.6v10.2z" fill="#fff"/>
<path d="M734.6 229.9h13.6v10.2z" fill="none" stroke="#fff" stroke-width=".39"/>
<path d="M734.6 229.9l13.6 10.2h-13.6z" fill="#fff"/>
<path d="M734.6 229.9l13.6 10.2h-13.6z" fill="none" stroke="#fff" stroke-width=".39"/>
<path d="M711.8 235.3h-2.5l-.1 16.8M734.6 229.9h13.6v10.2h-13.6zM708.7 249.6h1l-.5 2.5z" fill="none" stroke="#000" stroke-width=".39"/>
<path d="M708.7 249.6h1l-.5 2.5z" fill="#000"/>
<path d="M712.6 230.2h13.6v10.2z" fill="#fff"/>
<path d="M712.6 230.2h13.6v10.2z" fill="none" stroke="#fff" stroke-width=".39"/>
<path d="M712.6 230.2l13.6 10.2h-13.6z" fill="#fff"/>
<path d="M712.6 230.2l13.6 10.2h-13.6z" fill="none" stroke="#fff" stroke-width=".39"/>
<path d="M688.4 235.2h-2.4l-.1 16.8M712.6 230.2h13.6v10.2h-13.6zM685.4 249.5h1l-.5 2.5z" fill="none" stroke="#000" stroke-width=".39"/>
<path d="M685.4 249.5h1l-.5 2.5z" fill="#000"/>
<path d="M689.3 230.1h13.5v10.2z" fill="#fff"/>
<path d="M689.3 230.1h13.5v10.2z" fill="none" stroke="#fff" stroke-width=".39"/>
<path d="M689.3 230.1l13.5 10.2h-13.5z" fill="#fff"/>
<path d="M689.3 230.1l13.5 10.2h-13.5z" fill="none" stroke="#fff" stroke-width=".39"/>
<path d="M665.3 235.2h-2.5v16.8M689.3 230.1h13.5v10.2h-13.5zM662.3 249.5h1l-.5 2.5z" fill="none" stroke="#000" stroke-width=".39"/>
<path d="M662.3 249.5h1l-.5 2.5z" fill="#000"/>
<path d="M666.1 230.1h13.6v10.2z" fill="#fff"/>
<path d="M666.1 230.1h13.6v10.2z" fill="none" stroke="#fff" stroke-width=".39"/>
<path d="M666.1 230.1l13.6 10.2h-13.6z" fill="#fff"/>
<path d="M666.1 230.1l13.6 10.2h-13.6z" fill="none" stroke="#fff" stroke-width=".39"/>
<path d="M642.3 235.1h-2.5v16.8M666.1 230.1h13.6v10.2h-13.6zM639.3 249.4h1l-.5 2.5z" fill="none" stroke="#000" stroke-width=".39"/>
<path d="M639.3 249.4h1l-.5 2.5z" fill="#000"/>
<path d="M643.1 230h13.6v10.2z" fill="#fff"/>
<path d="M643.1 230h13.6v10.2z" fill="none" stroke="#fff" stroke-width=".39"/>
<path d="M643.1 230l13.6 10.2h-13.6z" fill="#fff"/>
<path d="M643.1 230l13.6 10.2h-13.6z" fill="none" stroke="#fff" stroke-width=".39"/>
<path d="M618.9 234.9h-2.5v16.8M643.1 230h13.6v10.2h-13.6zM615.9 249.2h1l-.5 2.5z" fill="none" stroke="#000" stroke-width=".39"/>
<path d="M615.9 249.2h1l-.5 2.5z" fill="#000"/>
<path d="M619.7 229.6h13.1v10.5z" fill="#fff"/>
<path d="M619.7 229.6h13.1v10.5z" fill="none" stroke="#fff" stroke-width=".39"/>
<path d="M619.7 229.6l13.1 10.5h-13.1z" fill="#fff"/>
<path d="M619.7 229.6l13.1 10.5h-13.1z" fill="none" stroke="#fff" stroke-width=".39"/>
<path d="M244.3 234.8h-2.5l-.1 16.8M619.7 229.6h13.1v10.5h-13.1zM241.2 249.1h1.1l-.6 2.5z" fill="none" stroke="#000" stroke-width=".39"/>
<path d="M241.2 249.1h1.1l-.6 2.5z" fill="#000"/>
<path d="M245.1 229.7h12.5v10.2z" fill="#fff"/>
<path d="M245.1 229.7h12.5v10.2z" fill="none" stroke="#fff" stroke-width=".39"/>
<path d="M245.1 229.7l12.5 10.2h-12.5z" fill="#fff"/>
<path d="M245.1 229.7l12.5 10.2h-12.5z" fill="none" stroke="#fff" stroke-width=".39"/>
<path d="M245.1 229.7h12.5v10.2h-12.5zM362.3 306.5l.1 2.5-1-.1zM362.3 306.5l-4 22.3h-2.5" fill="none" stroke="#000" stroke-width=".39"/>
<path d="M362.3 306.5l.1 2.5-1-.1z" fill="#000"/>
<g font-size="12.2">
<text x="89.1" y="239.4">BN</text>
<text x="112.4" y="239.4">BN</text>
<text x="135.1" y="239.6">BN</text>
<text x="158.3" y="239.7">BN</text>
<text x="181.2" y="239.5">BN</text>
<text x="204.6" y="239.6">BN</text>
<text x="245.7" y="239.2">BZ</text>
<text x="620.4" y="239.4">CA</text>
<text x="643.8" y="239.6">BN</text>
<text x="666.7" y="239.6">BN</text>
<text x="689.9" y="239.6">BN</text>
<text x="713.2" y="239.8">BN</text>
<text x="735.2" y="239.5">BN</text>
<text x="758.6" y="239.6">BN</text>
<text x="782.2" y="239.6">BN</text>
<text x="222.3" y="240.1">BN</text>
<text x="78.5" y="272.1">AM</text>
<text x="101.8" y="271.6">AM</text>
<text x="124.6" y="271.6">AM</text>
<text x="148.7" y="271.4">AM</text>
<text x="171.2" y="271.4">AM</text>
<text x="194.3" y="270.8">AM</text>
<text x="217.8" y="270.8">AM</text>
<text x="612" y="271.2">AZ</text>
<text x="633.7" y="271.1">AM</text>
<text x="656.5" y="271">AM</text>
<text x="679.7" y="270.8">AM</text>
<text x="702.9" y="270.9">AM</text>
<text x="725.2" y="271.1">AM</text>
<text x="748.6" y="270.8">AM</text>
<text x="772.2" y="271.1">AM</text>
<text x="79.6" y="296.9">BA</text>
<text x="102.8" y="297.1">BA</text>
<text x="126.9" y="296.9">BA</text>
<text x="149.6" y="297.3">BA</text>
<text x="172" y="297.3">BA</text>
<text x="195.1" y="297.7">BA</text>
<text x="218" y="297.5">BA</text>
<text x="264.6" y="298.7">BA</text>
<text x="287.6" y="298.5">BA</text>
<text x="312.2" y="298.8">BA</text>
<text x="333.6" y="298.7">BA</text>
<text x="356.7" y="298.7">BA</text>
<text x="380.7" y="298.7">BA</text>
<text x="403" y="299.3">BA</text>
<text x="425.9" y="298.7">BA</text>
<text x="449.8" y="298.1">BA</text>
<text x="472.4" y="298.3">BA</text>
<text x="494.9" y="298.5">BA</text>
<text x="518.6" y="298.8">BA</text>
<text x="541.7" y="298.7">BA</text>
<text x="564.6" y="298.7">BA</text>
<text x="588" y="297.9">BA</text>
<text x="613.2" y="298.7">BD</text>
<text x="634.4" y="298.5">BA</text>
<text x="657" y="297.5">BA</text>
<text x="680.3" y="297.5">BA</text>
<text x="703.2" y="297.3">BA</text>
<text x="726.3" y="297.5">BA</text>
<text x="749.5" y="297.5">BA</text>
<text x="772.2" y="297.5">BA</text>
<text x="591" y="328.7">BE</text>
</g>
<g font-size="10.5">
<text x="238.5" y="267">A</text>
<text x="238.5" y="275.3">Y</text>
<text x="238.8" y="293.7">B</text>
<text x="250.2" y="293.7">B</text>
<text x="238.8" y="302">B</text>
<text x="250.2" y="302">C</text>
</g>
<text font-size="8.4" x="410.3" y="319.1">1</text>
<g font-size="6.3">
<text x="417.4" y="319.1">South Wall C</text>
<text x="724.3" y="503.2">South Wall C</text>
<text x="727.8" y="524.7">D</text>
<text x="762.4" y="524.8">Layout</text>
</g>
<g font-size="4.4">
<text x="654.5" y="478.4">awelt</text>
<text x="698.9" y="477.8">11/19/2022</text>
<text x="842.9" y="524">1</text>
</g>
<text font-size="4.2" x="773.5" y="478.8">Dakota Library</text>
<g font-size="3.5">
<text x="53" y="24.4">8</text>
<text x="160.9" y="24.4">7</text>
<text x="268.8" y="24.4">6</text>
<text x="376.7" y="24.4">5</text>
<text x="484.6" y="24.4">4</text>
<text x="592.5" y="24.4">3</text>
<text x="700.4" y="24.4">2</text>
<text x="808.3" y="24.4">1</text>
<text x="9.2" y="71.1">D</text>
<text x="851.6" y="71.1">D</text>
<text x="9.4" y="210.8">C</text>
<text x="851.7" y="210.8">C</text>
<text x="810.3" y="241.4">4</text>
<text x="411.4" y="268.4">256</text>
<text x="793.7" y="268">17</text>
<text x="793.7" y="294.3">19</text>
<text x="156.4" y="315.3">123</text>
<text x="695.2" y="317.8">127</text>
<text x="347.2" y="330.1">99'5&quot;</text>
<text x="9.4" y="350.3">B</text>
<text x="851.7" y="350.3">B</text>
<text x="654.5" y="473">DRAWN</text>
<text x="654.5" y="482.6">CHECKED</text>
<text x="9.4" y="490">A</text>
<text x="724.3" y="488.7">TITLE</text>
<text x="851.7" y="490">A</text>
<text x="654.5" y="492.1">QA</text>
<text x="654.5" y="501.6">MFG</text>
<text x="654.5" y="511.2">APPROVED</text>
<text x="726.3" y="517.5">SIZE</text>
<text x="762.4" y="517.5">DWG NO</text>
<text x="841" y="517.4">REV</text>
<text x="724.3" y="530.2">SCALE</text>
<text x="742" y="531.9">1 / 18</text>
<text x="800.5" y="532.4">SHEET 5 OF 24</text>
<text x="53" y="536.7">8</text>
<text x="160.9" y="536.7">7</text>
<text x="268.8" y="536.7">6</text>
<text x="376.7" y="536.7">5</text>
<text x="484.6" y="536.7">4</text>
<text x="592.5" y="536.7">3</text>
<text x="700.4" y="536.7">2</text>
<text x="808.3" y="536.7">1</text>
</g>
<g font-size="2.4">
<text x="812.2" y="240.1">1</text>
<text x="813.9" y="241.9">8</text>
<text x="803.8" y="261.9">1</text>
<text x="805.5" y="263.7">2</text>
<text x="797.6" y="266.7">9</text>
<text x="799.2" y="268.5">16</text>
<text x="803.8" y="287.2">3</text>
<text x="797.6" y="293">1</text>
<text x="805.5" y="289.1">8</text>
<text x="799.2" y="294.8">16</text>
<text x="162.1" y="314.1">1</text>
<text x="163.9" y="315.8">4</text>
<text x="700.9" y="316.5">1</text>
<text x="239" y="321.1">3</text>
<text x="240.7" y="322.9">8</text>
<text x="702.6" y="318.3">4</text>
<text x="615.5" y="328.4">3</text>
<text x="617.3" y="330.2">8</text>
</g>
</svg>
